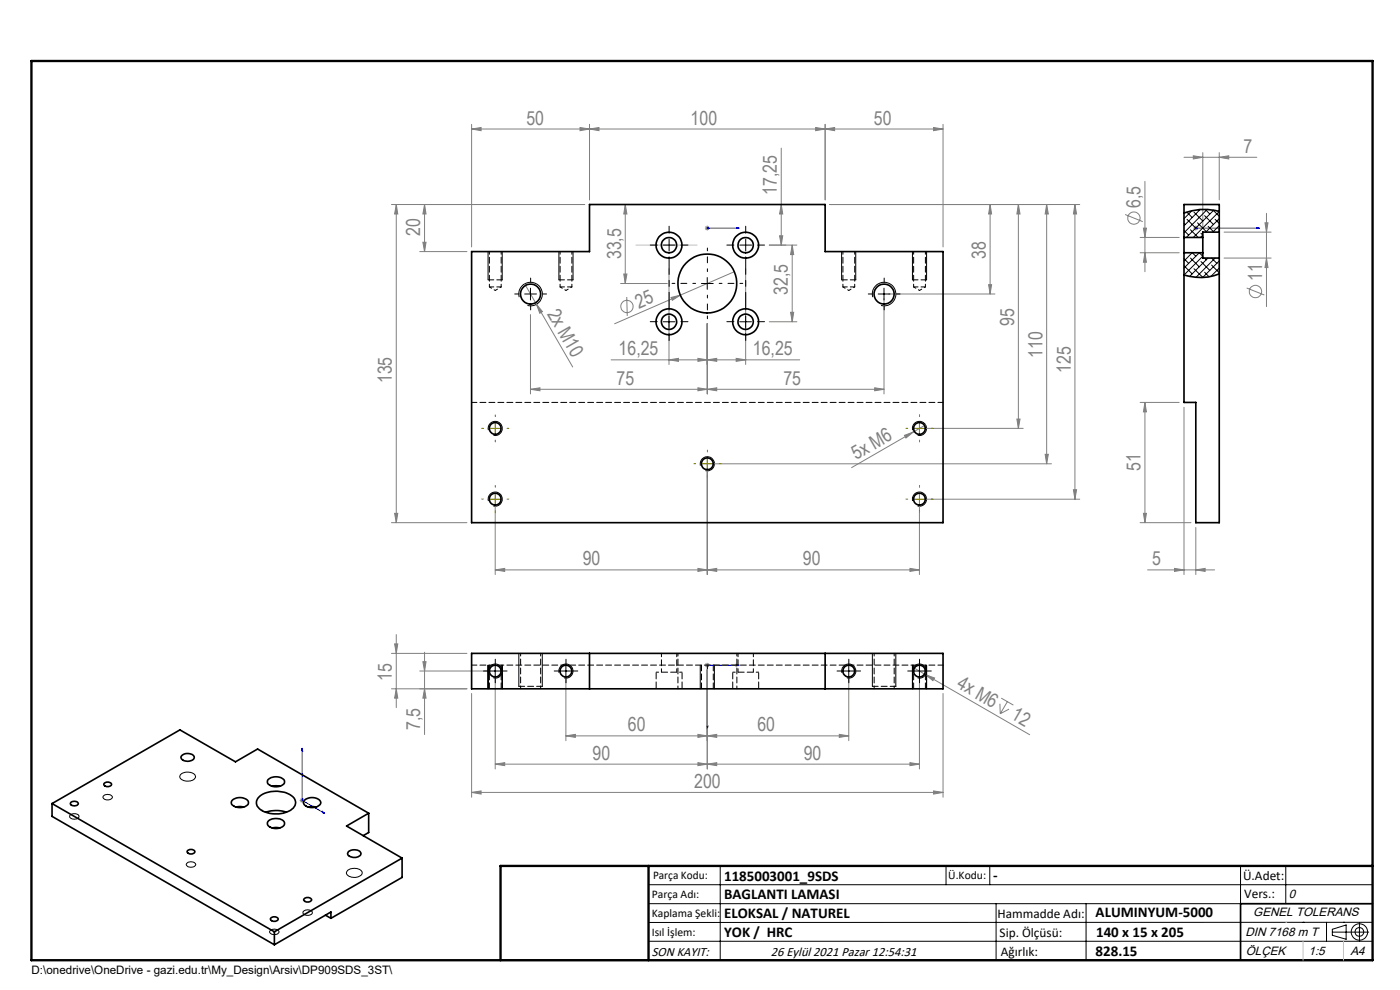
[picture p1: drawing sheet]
<svg xmlns="http://www.w3.org/2000/svg" width="297mm" height="210mm" viewBox="0 0 297 210" stroke-linecap="round" stroke-linejoin="round" font-family="sans-serif">
<g fill="none" stroke="#808080" stroke-width=".21">
<path d="M100 27.4l2.1-.4v.7zM100 27.4h100.1M100 26.4v26M123 27l2.1 .4-2.1 .3zM125.1 27.4l2-.4v.7zM125.1 26.4v16M165.7 31.4v20.6M173 27l2 .4-2 .3zM175 27.4l2.1-.4v.7zM175 26.4v16M198 27l2.1 .4-2.1 .3zM200.1 26.4v26"/>
<path d="M242.9 38.5v19.1M251.2 33.4h15.4M253.2 33l2 .4-2 .3zM255.2 32.4v15.9M258.7 33.4l2-.4v.7zM258.7 32.4v10M83 43.4h41M84.1 43.4l.3 2h-.7zM84.1 43.4v67.5M89 53.4h10.1M89.7 51.4h.7l-.3 2zM90.1 43.4l.3 2h-.7z"/>
<path d="M90.1 43.4v10M132.3 58.1h.7l-.4 2zM132.6 43.4v16.7M132.6 43.4l.4 2h-.7zM141.9 57v20.3M149.5 48.4h1.1M149.7 48l.7 .7M150 47.9v1M150.4 48l-.7 .7M155.8 57.6l-25.4 11.1M158.2 57v20.3M165.4 50h.7l-.4 2z"/>
<path d="M165.7 43.4l.4 2h-.7zM168.1 52l.3 2h-.7zM168.1 52v16.3M169.1 52h-5.9M176 43.4h53.1M210 43.4v19M210 43.4l.4 2h-.7zM216 43.4v47.5M216 43.4l.4 2h-.7zM222 43.4v55M222 43.4l.4 2h-.7zM228 43.4v62.5"/>
<path d="M228 43.4l.4 2h-.7zM238.7 45.5l3.7 1.5M241.9 53.6h8.3M241.9 50.4h8.3M242.6 48.4h.6l-.3 2zM242.9 53.6l.3 2h-.6zM253.2 48.4h1M253.3 48l.7 .7M253.7 47.9v1M254 48l-.7 .7M259.7 54.7h10M259.7 49.2h10"/>
<path d="M268.4 47.3h.6l-.3 1.9zM268.7 45.3v19.7M268.7 54.7l.3 2.1h-.6zM111.3 60.2l2.5 4.3M112.5 66.7v16.9M113.8 64.5l1.3 1.6-.6 .4zM113.8 64.5l7.7 13.3M129.6 76.3h40.1M131.7 60.1h9.9M133 63l.1 4M141.9 76.3l2-.3v.7zM142.3 63.1l2-.5-1.7 1.1z"/>
<path d="M148.1 76l1.9 .3-1.9 .4zM150 68.6v15M150 76.3l2-.3v.7zM156.2 76l2 .3-2 .4zM163.2 68.3h5.9M167.7 66.2h.7l-.3 2.1zM187.5 63.4v20.2M188.6 62.4h22.5M209.7 60.4h.7l-.4 2zM264.5 61.1l3.7 1.5M112.5 82.6l2-.3v.6zM112.5 82.6h75"/>
<path d="M148.1 82.3l1.9 .3-1.9 .3zM150 99.4v22.5M150 82.6l2-.3v.6zM151.1 98.4h72M185.6 82.3l1.9 .3-1.9 .3zM191.9 92.3l1.8-.7-1.5 1.3zM193.7 91.6l-13 7.6M196 90.9h21.1M196.4 90.1l-2.7 1.5M215.7 88.9h.7l-.4 2zM221.7 96.4h.7l-.4 2zM241.9 85.4h8.3"/>
<path d="M242.9 85.4v25.5M242.9 85.4l.3 2h-.6zM251.2 86.4v35.5M83 110.9h16.1M83.7 108.9h.7l-.3 2zM105.1 106.9v15M195.1 106.9v15M196 105.9h33.1M227.7 103.9h.7l-.4 2zM241.9 110.9h10.8M242.6 108.9h.6l-.3 2zM253.7 111.9v10"/>
<path d="M83 138.6h16.1M83.7 136.6h.7l-.3 2zM84.1 134.6v15.5M90.1 138.4v17.4M105.1 120.9l2-.3v.6zM105.1 120.9h90M148.1 120.6l1.9 .3-1.9 .3zM150 120.9l2-.3v.6zM193 120.6l2.1 .3-2.1 .3zM243.5 120.9h14.2M249.2 120.6l2 .3-2 .3zM253.7 120.9l2-.3v.6z"/>
<path d="M84.1 146.1l.3 2h-.7zM89 142.3h15.1M89.7 140.4h.7l-.3 1.9zM90.1 146.1l.3 2h-.7zM99.1 146.1h-16.1M100 147.1v22M105.1 143.4v19.7M120.1 156.1l2-.3v.6zM120.1 143.4v13.7M120.1 156.1h60M148.1 155.8l1.9 .3-1.9 .3zM149.5 141.1h1.1"/>
<path d="M149.7 140.7l.7 .8M150 140.6v1M150 142.1v21M150 156.1l2-.3v.6zM150.4 140.7l-.7 .8M178 155.8l2.1 .3-2.1 .3zM180.1 143.4v13.7M193.7 141.6l2.7 1.5M195.1 143.4v19.7M196.4 143.1l1.9 .7-.4 .6zM196.4 143.1l22 12.7M200.1 147.1v22"/>
<path d="M212.1 149.3l.1 2.1M212.4 148.1l2.6 1.5M213.7 148.8l-1.5 2.6M214.1 150.4l-1.9 1M63.6 169.8h1M63.7 169.4l.8 .7M64.1 169.3v1M64.5 169.4l-.8 .7M100 168.1l2.1-.3v.6zM100 168.1h100.1M105.1 162.1l2-.3v.6zM105.1 162.1h90"/>
<path d="M148.1 161.8l1.9 .3-1.9 .3zM150 162.1l2-.3v.6zM193 161.8l2.1 .3-2.1 .3zM198 167.8l2.1 .3-2.1 .3z"/>
<circle cx="240.5" cy="46.3" r="1.3"/>
<circle cx="133" cy="65" r="1.31"/>
<circle cx="266.3" cy="61.8" r="1.31"/>
</g>
<g fill="none" stroke="#000" stroke-width=".21">
<path d="M103.5 53.4v6M106.5 53.4v6M118.6 53.4v6M121.6 53.4v6M150 58.9v2.5M178.5 53.4v6M181.5 53.4v6M193.6 53.4v6M196.6 53.4v6M110.1 63a2.51 2.51 0 0 1 2.2-3.1 2.51 2.51 0 0 1 2.8 2.7 2.51 2.51 0 0 1-3.2 2.2M111.3 62.4h2.5M112.5 61.1v2.5"/>
<path d="M140.7 68.3h2.5M141.9 67v2.5M148.8 60.1h2.5M156.9 68.3h2.5M158.2 67v2.5M185.1 63a2.51 2.51 0 0 1 2.2-3.1 2.51 2.51 0 0 1 2.8 2.7 2.51 2.51 0 0 1-3.2 2.2M186.3 62.4h2.5M187.5 61.1v2.5M103.6 91.3a1.49 1.49 0 0 1 1.3-1.9 1.49 1.49 0 0 1 1.6 1.6 1.49 1.49 0 0 1-1.8 1.3M148.6 98.8a1.51 1.51 0 0 1 1.3-1.9 1.51 1.51 0 0 1 1.6 1.6 1.51 1.51 0 0 1-1.9 1.3M193.6 91.3a1.49 1.49 0 0 1 1.3-1.9 1.49 1.49 0 0 1 1.6 1.6 1.49 1.49 0 0 1-1.8 1.3M103.6 106.3a1.5 1.5 0 0 1 1.3-1.9 1.5 1.5 0 0 1 1.7 1.6 1.5 1.5 0 0 1-1.9 1.3"/>
<path d="M193.6 106.3a1.5 1.5 0 0 1 1.3-1.9 1.5 1.5 0 0 1 1.6 1.6 1.5 1.5 0 0 1-1.8 1.3M110.1 138.6v7M115 138.6v7M185.1 138.6v7M190 138.6v7M103.5 141.1v5M103.6 142.7a1.49 1.49 0 0 1 1.3-1.8 1.49 1.49 0 0 1 1.6 1.6 1.49 1.49 0 0 1-1.8 1.3M103.8 142.3h2.5M105.1 141.1v2.5M106.5 141.1v5M118.6 142.7a1.49 1.49 0 0 1 1.3-1.8 1.49 1.49 0 0 1 1.6 1.6 1.49 1.49 0 0 1-1.8 1.3M118.8 142.3h2.5"/>
<path d="M120.1 141.1v2.5M148.6 141.1v5M151.6 141.1v5M178.6 142.7a1.49 1.49 0 0 1 1.3-1.8 1.49 1.49 0 0 1 1.6 1.6 1.49 1.49 0 0 1-1.8 1.3M178.8 142.3h2.5M180.1 141.1v2.5M193.6 141.1v5M193.6 142.7a1.49 1.49 0 0 1 1.3-1.8 1.49 1.49 0 0 1 1.6 1.6 1.49 1.49 0 0 1-1.8 1.3M193.8 142.3h2.5M195.1 141.1v2.5M196.6 141.1v5M15 172.8a1.2 1.2 0 0 1 1.8 .4 1.11 1.11 0 0 1-2-.1z"/>
<path d="M21.9 168.8a1.24 1.24 0 0 1 1.9 .3 1.16 1.16 0 0 1-2-.1zM38.2 164.4a2.22 2.22 0 0 1 3.2 .1 1.02 1.02 0 0 1-1.1 1.2 1.69 1.69 0 0 1-2.2-1zM39.7 183a1.16 1.16 0 0 1 1.8 .4 1.16 1.16 0 0 1-2-.1zM57.3 197.4a1.2 1.2 0 0 1 1.9 .3 1.16 1.16 0 0 1-2-.1zM64.4 193.3a1.25 1.25 0 0 1 1.9 .3 1.11 1.11 0 0 1-2 0zM73.8 184.6a2.2 2.2 0 0 1 3 .4 1.49 1.49 0 0 1-1.9 1.1l-.4-.1a.86 .86 0 0 1-.9-.4 .86 .86 0 0 1 .2-1zM137.6 187.7h153.6M137.6 191.7h153.6M137.6 199.7h153.6M152.8 183.7v20M200.7 183.7v4M210 183.7v4"/>
<path d="M211.3 191.7v12M230.4 191.7v12M263.2 183.7v20M272.8 183.7v8M276.4 195.6h.1M281.4 195.6v4.1M282.6 197.7h7.8M282.6 197.1l3-.9v3l-3-.8zM285 195.6h.1M288.4 195.8v3.8M291.2 195.6l-153.6 .1"/>
<circle cx="288.4" cy="197.7" r="1.74"/>
<circle cx="288.4" cy="197.7" r=".93"/>
</g>
<g fill="none" stroke="#00f" stroke-width=".21">
<path d="M149.9 48.4h.3zM150 48.4h.1M150 48.4h6.8M156.8 48.4h-.7h.7M253.5 48.4h.3zM253.7 48.4h.1M253.7 48.4h13.5M267.2 48.4h-.7h.7M64.1 158.7l.1 .6-.2-.1zM64.1 158.7v11.1l4.8 2.7M149.9 154h.3l-.2 .6zM156.1 140.9l.7 .2-.7 .2z"/>
<path d="M156.8 141.1h-6.8v13.5M68.4 172.1l.5 .4-.5-.1z"/>
</g>
<path d="M291.2 191.7h-28v12M106.2 203.7h185" fill="none" stroke="#000" stroke-width=".35"/>
<path d="M6.7 12.9h284.5v190.8h-284.5zM137.6 183.7v20M291.2 183.7h-185v20" fill="none" stroke="#000" stroke-width=".5"/>
<path d="M134.9 52h13M272.8 195.6h.1M276.4 199.7v4M285 199.7v4" fill="none" stroke="#c0c0c0" stroke-width=".21"/>
<path d="M110.1 145.6h5M185.1 145.6h5" fill="none" stroke="#000" stroke-width=".21" stroke-dasharray="1.3 .6"/>
<path d="M103.6 59.4h3M118.6 59.4h3M178.6 59.4h3M193.6 59.4h3" fill="none" stroke="#000" stroke-width=".21" stroke-dasharray="1.3 .6" stroke-dashoffset=".1"/>
<g fill="none" stroke="#000" stroke-width=".21" stroke-dasharray="15.2 1.3 1.3 1.3">
<path d="M112.6 59.9v-.9M139.4 52h-1.5M141.9 52h-1.2M141.9 52v1.2M141.9 52h1.3M141.9 52v-1.3M141.9 49.5v-1.5M144.4 52h1.5M155.7 52h-1.5M158.2 52h-1.3M158.2 52v1.2M158.2 52h1.2"/>
<path d="M158.2 52v-1.3M158.2 49.5v-1.5M160.7 52h1.5M187.6 59.9v-.9M110.1 62.4h-.9M112.6 64.9v.8M115.1 62.4h.8M139.4 68.2h-1.5M141.9 70.7v1.5M144.4 68.2h1.5M155.7 68.2h-1.5M158.2 70.7v1.5"/>
<path d="M160.7 68.2h1.5M185.1 62.4h-.9M187.6 64.9v.8M190.1 62.4h.8M103.8 142.3h-1.2M105.1 141.1v-1.3M105.1 143.6v1.2M106.3 142.3h1.3M118.8 142.3h-1.2M120.1 141.1v-1.3M120.1 143.6v1.2M121.3 142.3h1.3"/>
<path d="M178.8 142.3h-1.2M180.1 141.1v-1.3M180.1 143.6v1.2M181.3 142.3h1.3M193.8 142.3h-1.2M195.1 141.1v-1.3M195.1 143.6v1.2M196.3 142.3h1.3"/>
</g>
<path d="M141.9 65.7v-11.2M158.2 65.7v-11.2" fill="none" stroke="#000" stroke-width=".21" stroke-dasharray="15.2 1.3 1.3 1.3" stroke-dashoffset="11.5"/>
<path d="M150.1 57.6v-5M147.6 60.1h-5M150.1 62.6v5M152.6 60.1h5" fill="none" stroke="#000" stroke-width=".21" stroke-dasharray="15.2 1.3 1.3 1.3" stroke-dashoffset="14.6"/>
<g fill="none" stroke="#808000" stroke-width=".21" stroke-dasharray="15.2 1.3 1.3 1.3">
<path d="M102.6 90.9h-.4M105.1 88.4v-.4M105.1 93.4v.3M107.6 90.9h.3M147.6 98.4h-.4M150.1 95.9v-.4M152.6 98.4h.3M192.6 90.9h-.4M195.1 88.4v-.4M195.1 93.4v.3M197.6 90.9h.3M102.6 105.9h-.4"/>
<path d="M105.1 103.4v-.4M105.1 108.4v.3M107.6 105.9h.3M150.1 100.9v.3M192.6 105.9h-.4M195.1 103.4v-.4M195.1 108.4v.3M197.6 105.9h.3"/>
</g>
<path d="M103.8 90.9h2.5M105.1 89.6v2.5M148.8 98.4h2.5M150 97.1v2.5M193.8 90.9h2.5M195.1 89.6v2.5M103.8 105.9h2.5M105.1 104.6v2.5M193.8 105.9h2.5M195.1 104.6v2.5" fill="none" stroke="#808000" stroke-width=".21"/>
<g fill="#00f">
<path d="M68.4 172.1l.5 .4-.5-.1zM64.1 158.7l.1 .6-.2-.1zM156.1 48.4h.7zM149.9 48.4h.3z"/>
<path d="M156.1 140.9v.4l.7-.2zM149.9 154l.1 .6 .2-.6z"/>
<path d="M253.5 48.4h.3zM266.5 48.4h.7z"/>
</g>
<g fill="#808080">
<path d="M142.3 63.1l2-.5-1.7 1.1z"/>
<path d="M191.9 92.3l1.8-.7-1.5 1.3z"/>
<path d="M113.8 64.5l1.3 1.6-.6 .4z"/>
<path d="M196.4 143.1l1.9 .7-.4 .6z"/>
<path d="M148.1 76l1.9 .3-1.9 .4zM141.9 76.3l2-.3v.7zM193 120.6l2.1 .3-2.1 .3zM150 120.9l2-.3v.6zM148.1 120.6l1.9 .3-1.9 .3zM105.1 120.9l2-.3v.6zM253.7 120.9l2-.3v.6zM249.2 120.6l2 .3-2 .3zM258.7 33.4l2-.4v.7zM253.2 33l2 .4-2 .3zM148.1 155.8l1.9 .3-1.9 .3zM120.1 156.1l2-.3v.6zM148.1 161.8l1.9 .3-1.9 .3zM105.1 162.1l2-.3v.6z"/>
<path d="M175 27.4l2.1-.4v.7zM198 27l2.1 .4-2.1 .3zM100 27.4l2.1-.4v.7zM123 27l2.1 .4-2.1 .3zM150 76.3l2-.3v.7zM156.2 76l2 .3-2 .4zM112.5 82.6l2-.3v.6zM148.1 82.3l1.9 .3-1.9 .3zM150 82.6l2-.3v.6zM185.6 82.3l1.9 .3-1.9 .3zM150 156.1l2-.3v.6zM178 155.8l2.1 .3-2.1 .3zM150 162.1l2-.3v.6zM193 161.8l2.1 .3-2.1 .3z"/>
<path d="M198 167.8l2.1 .3-2.1 .3zM100 168.1l2.1-.3v.6z"/>
<path d="M173 27l2 .4-2 .3zM125.1 27.4l2-.4v.7z"/>
<path d="M242.9 53.6l.3 2h-.6zM242.6 48.4h.6l-.3 2z"/>
<path d="M83.7 136.6h.7l-.3 2zM84.1 146.1l.3 2h-.7z"/>
<path d="M90.1 43.4l.3 2h-.7zM89.7 51.4h.7l-.3 2z"/>
<path d="M242.9 85.4l.3 2h-.6zM242.6 108.9h.6l-.3 2zM268.7 54.7l.3 2.1h-.6zM268.4 47.3h.6l-.3 1.9z"/>
<path d="M168.1 52l.3 2h-.7zM167.7 66.2h.7l-.3 2.1z"/>
<path d="M89.7 140.4h.7l-.3 1.9zM90.1 146.1l.3 2h-.7z"/>
<path d="M84.1 43.4l.3 2h-.7zM83.7 108.9h.7l-.3 2z"/>
<path d="M210 43.4l.4 2h-.7zM209.7 60.4h.7l-.4 2zM165.7 43.4l.4 2h-.7zM165.4 50h.7l-.4 2zM132.6 43.4l.4 2h-.7zM132.3 58.1h.7l-.4 2zM216 43.4l.4 2h-.7zM215.7 88.9h.7l-.4 2zM228 43.4l.4 2h-.7zM227.7 103.9h.7l-.4 2zM222 43.4l.4 2h-.7zM221.7 96.4h.7l-.4 2z"/>
</g>
<g fill="none" stroke="#000" stroke-width=".35">
<path d="M100 53.4h25.1v-10h49.9v10h25.1v57.5h-100.1zM251.2 50.4v3.2M251.2 53.6v31.8h2.5v25.5h5v-56.2M251.2 53.6h4M251.2 50.4h4M255.2 50.4v3.2M255.2 53.6v1.1h3.5M258.7 58.1a11 11 0 0 1-7.5 .2M258.7 44.9a12 12 0 0 0-7.5 .3M258.7 49.2v5.5M258.7 49.2v-5.8h-7.5v7M258.7 49.2h-3.5v1.2"/>
<path d="M100 138.6h100.1v7.5h-100.1zM125.1 138.6v7.5M175 138.6v7.5M11 170.5v2.7l47.2 27.2M11 170.5l47.2 27.2M11 170.5l27.2-15.7 11.8 6.8 4.6-2.7 23.6 13.6M15 170.2a.95 .95 0 0 1 1.6 .4 1.03 1.03 0 0 1-1.7-.1zM22.1 166.1a.9 .9 0 0 1 1.5 .4 .88 .88 0 0 1-.8 .4 .88 .88 0 0 1-.8-.6zM38.5 160.3a1.75 1.75 0 0 1 2.7 .3 1.51 1.51 0 0 1-2.2 .8l-.5-.4-.1-.4zM49.2 169.8a2.42 2.42 0 0 1 3.5 .2 .98 .98 0 0 1-1.1 1.2 2.13 2.13 0 0 1-2.5-.9zM50.1 171.2h1.6M55.1 168.9a6 6 0 0 1 7.2 .3 1.81 1.81 0 0 1-1 2.8 6 6 0 0 1-6.5-.7 1.6 1.6 0 0 1 .3-2.4z"/>
<path d="M56.3 172.3a7 7 0 0 1 4.4 0M56.9 174.2a2.51 2.51 0 0 1 3.4 .2 1.02 1.02 0 0 1-1 1.2 2.15 2.15 0 0 1-2.6-.8zM56.9 165.4a2.51 2.51 0 0 1 3.4 .2 1.31 1.31 0 0 1-1.6 1.3 1.6 1.6 0 0 1-2-1.2zM57.7 175.6h1.6M57.7 166.8h1.6M64.7 169.6a2.33 2.33 0 0 1 3.4 .6 1.87 1.87 0 0 1-2.7 1 .91 .91 0 0 1-.9-.5 .91 .91 0 0 1 .2-1.1zM65.4 171.2h1.6M78.2 172.5l-4.7 2.7 11.8 6.8M78.2 172.5v4.1l-1.2 .7M39.8 180.4a.89 .89 0 0 1 1.5 .4 .88 .88 0 0 1-.9 .4 .88 .88 0 0 1-.7-.7zM57.5 194.7a.89 .89 0 0 1 1.5 .4 .88 .88 0 0 1-.9 .4 .88 .88 0 0 1-.7-.7zM58.2 197.7v2.7"/>
<path d="M64.5 190.7a.91 .91 0 0 1 .8-.3 .91 .91 0 0 1 .8 .6 .91 .91 0 0 1-.9 .4 .91 .91 0 0 1-.7-.7zM69 194.1l1.2 .7M70.2 194.8v-1.3l-12 6.9M74 180.6a1.85 1.85 0 0 1 2.6 .4 1.64 1.64 0 0 1-2.4 .6l-.4-.2-.1-.4zM85.3 182l-27.1 15.7M85.3 182v4.1l-15.1 8.7"/>
<circle cx="141.9" cy="52" r="1.63"/>
<circle cx="141.9" cy="52" r="2.75"/>
<circle cx="158.2" cy="52" r="2.75"/>
<circle cx="158.2" cy="52" r="1.63"/>
<circle cx="112.6" cy="62.4" r="2.13"/>
<circle cx="141.9" cy="68.3" r="1.63"/>
<circle cx="141.9" cy="68.3" r="2.75"/>
<circle cx="150.1" cy="60.1" r="6.3"/>
<circle cx="158.2" cy="68.3" r="2.75"/>
<circle cx="158.2" cy="68.3" r="1.63"/>
<circle cx="187.6" cy="62.4" r="2.13"/>
<circle cx="105.1" cy="90.9" r="1.25"/>
<circle cx="150.1" cy="98.4" r="1.24"/>
<circle cx="195.1" cy="90.9" r="1.25"/>
<circle cx="105.1" cy="105.9" r="1.25"/>
<circle cx="195.1" cy="105.9" r="1.25"/>
<circle cx="105" cy="142.4" r="1.26"/>
<circle cx="120.1" cy="142.4" r="1.24"/>
<circle cx="180" cy="142.4" r="1.26"/>
<circle cx="195.1" cy="142.4" r="1.24"/>
</g>
<path d="M103.8 60.9h2.5M118.8 60.9h2.5M178.8 60.9h2.5M193.8 60.9h2.5" fill="none" stroke="#000" stroke-width=".21" stroke-dasharray="1.3 .6" stroke-dashoffset=".3"/>
<path d="M200.1 85.4h-100M200.1 141.1h-100" fill="none" stroke="#000" stroke-width=".21" stroke-dasharray="1.3 .6" stroke-dashoffset=".2"/>
<g fill="none" stroke="#000" stroke-width=".21" stroke-dasharray="1.3 .6" stroke-dashoffset=".7">
<path d="M103.8 53.4v7.5M118.8 53.4v7.5M178.8 53.4v7.5M193.8 53.4v7.5M103.8 60.9l1.3 .7M105.1 61.6l1.2-.7M106.3 60.9v-7.5M118.8 60.9l1.3 .7M120.1 61.6l1.2-.7M121.3 60.9v-7.5M178.8 60.9l1.3 .7M180.1 61.6l1.2-.7"/>
<path d="M181.3 60.9v-7.5M193.8 60.9l1.3 .7M195.1 61.6l1.2-.7M196.3 60.9v-7.5M110.4 138.6v7.5M143.8 138.6v7.5M185.4 138.6v7.5M114.7 146.1v-7.5M144.7 142.6h-5.5M156.3 146.1v-7.5M160.9 142.6h-5.5M189.7 146.1v-7.5"/>
</g>
<g fill="none" stroke="#000" stroke-width=".21">
<path d="M251.2 50.4h.1M251.2 48.9l1 1M251.2 47.4l.2 .2M251.2 56.9l3.2-3.3 .8 .8-4 3.9M251.2 56.4l1.7 1.7M251.2 54.8l1 1.1M251.4 53.6l-.2 .3M251.8 45l1.1 1.1M251.8 46.5l1.9 1.9M251.8 58.5h.1M252.6 48.7l1.6 1.7M252.6 54.7l1.8 1.9"/>
<path d="M252.8 44.7l-1.6 1.7M253.3 45l1.9 1.9M253.7 54.4l-.8-.8-1.7 1.8M254 47.3l1.9 1.8M254.2 44.5l.2 .2M254.6 44.4l-3.4 3.5M254.8 49.5l.4 .4-.5 .5M254.8 55.5l1.8 1.9M255.6 45.7l1.8 1.9M255.6 57.7l.9 1M255.6 54.7l.3 .4M255.7 44.4l.9 1"/>
<path d="M256.1 44.4l-4.9 5M256.3 54.7l-3.9 3.9M256.3 48l1.2 1.2M257 54.7l1.2 1.2M257 56.2l1.7 1.7M257.3 44.5l1.4 1.4M257.5 44.6l-5.8 5.8M257.8 46.5l.9 .9M257.8 54.7l-4.1 4.1M258.6 48.7l.1 .2M258.6 54.7l.1 .2M258.7 44.9l-5.5 5.5"/>
<path d="M258.7 46.4l-2.9 2.8M258.7 47.9l-1.4 1.3M258.7 55.3l-3.5 3.5-1.9-1.8M258.7 56.9l-1.8 1.8"/>
</g>
<path d="M139.2 142.6v3.5M144.7 146.1v-3.5M155.4 142.6v3.5M160.9 146.1v-3.5" fill="none" stroke="#000" stroke-width=".21" stroke-dasharray="1.3 .6" stroke-dashoffset="-.2"/>
<path d="M140.3 138.6v4M156.6 138.6v4M143.6 142.6v-4M159.8 142.6v-4" fill="none" stroke="#000" stroke-width=".21" stroke-dasharray="1.3 .6" stroke-dashoffset=".5"/>
<path d="M103.8 141.1v5M106.3 146.1v-5M148.8 141.1v5M151.3 146.1v-5M193.8 141.1v5M196.3 146.1v-5" fill="none" stroke="#000" stroke-width=".21" stroke-dasharray="1.3 .6"/>
<g font-size="4.1" fill="#808080">
<text x="111.7" y="26.4">50</text>
<text x="146.5" y="26.4">100</text>
<text x="185.4" y="26.4">50</text>
<text x="263.8" y="32.4">7</text>
<text x="164.8" y="41.4" transform="rotate(-90 164.8 41.4)">17,25</text>
<text x="242" y="44.1" transform="rotate(-90 242 44.1)">6,5</text>
<text x="89.1" y="50" transform="rotate(-90 89.1 50)">20</text>
<text x="131.8" y="55" transform="rotate(-90 131.8 55)">33,5</text>
<text x="209.1" y="55" transform="rotate(-90 209.1 55)">38</text>
<text x="267.8" y="59.7" transform="rotate(-90 267.8 59.7)">11</text>
<text x="135.5" y="65.4" transform="rotate(-23 135.5 65.4)">25</text>
<text x="167.1" y="62.6" transform="rotate(-90 167.1 62.6)">32,5</text>
<text x="116" y="66.5" transform="rotate(60 116 66.5)">2x M10</text>
<text x="215.1" y="69.2" transform="rotate(-90 215.1 69.2)">95</text>
<text x="131.2" y="75.4">16,25</text>
<text x="159.7" y="75.4">16,25</text>
<text x="221.1" y="76" transform="rotate(-90 221.1 76)">110</text>
<text x="83.1" y="81.3" transform="rotate(-90 83.1 81.3)">135</text>
<text x="130.8" y="81.6">75</text>
<text x="166.2" y="81.6">75</text>
<text x="227.1" y="79.1" transform="rotate(-90 227.1 79.1)">125</text>
<text x="181.6" y="97.6" transform="rotate(-30 181.6 97.6)">5x M6</text>
<text x="242" y="99.8" transform="rotate(-90 242 99.8)">51</text>
<text x="123.6" y="119.9">90</text>
<text x="170.3" y="119.9">90</text>
<text x="244.4" y="119.9">5</text>
<text x="83.1" y="144.4" transform="rotate(-90 83.1 144.4)">15</text>
<text x="202.7" y="145.7" transform="rotate(30 202.7 145.7)">4x M6</text>
<text x="89.1" y="154.8" transform="rotate(-90 89.1 154.8)">7,5</text>
<text x="133.2" y="155.2">60</text>
<text x="160.7" y="155.2">60</text>
<text x="214.3" y="152.4" transform="rotate(30 214.3 152.4)">12</text>
<text x="125.7" y="161.2">90</text>
<text x="170.5" y="161.2">90</text>
<text x="147.3" y="167.2">200</text>
</g>
<g font-size="3.2">
<text x="153.6" y="186.8">1185003001_9SDS</text>
<text x="153.6" y="190.8">BAGLANTI LAMASI</text>
<text x="210.7" y="186.6">-</text>
<text x="153.6" y="194.8">ELOKSAL / NATUREL</text>
<text x="232.4" y="194.5">ALUMINYUM-5000</text>
<text x="153.6" y="198.8">YOK / HRC</text>
<text x="232.4" y="202.8">828.15</text>
<text x="232.5" y="198.8">140 x 15 x 205</text>
</g>
<g font-size="2.8">
<text x="263.7" y="186.7">Ü.Adet:</text>
<text x="263.9" y="190.5">Vers.:</text>
<text x="211.6" y="194.8">Hammadde Adı:</text>
<text x="138.3" y="202.8">SON KAYIT:</text>
<text x="163.6" y="202.8">26 Eylül 2021 Pazar 12:54:31</text>
<text x="212.1" y="198.7">Sip. Ölçüsü:</text>
<text x="212.3" y="202.7">Ağırlık:</text>
</g>
<g font-size="2.6">
<text x="273.4" y="190.4">0</text>
<text x="265.9" y="194.4">GENEL TOLERANS</text>
<text x="264.2" y="198.5">DIN 7168 m T</text>
<text x="264.3" y="202.6">ÖLÇEK</text>
<text x="277.6" y="202.6">1:5</text>
<text x="286.5" y="202.6">A4</text>
</g>
<g font-size="2.5">
<text x="138.3" y="190.5">Parça Adı:</text>
<text x="138.5" y="186.5">Parça Kodu:</text>
<text x="201.2" y="186.5">Ü.Kodu:</text>
<text x="138.3" y="194.5">Kaplama Şekli:</text>
<text x="138.3" y="198.6">Isıl İşlem:</text>
<text x="6.7" y="206.7">D:\onedrive\OneDrive - gazi.edu.tr\My_Design\Arsiv\DP909SDS_3ST\</text>
</g>
</svg>
